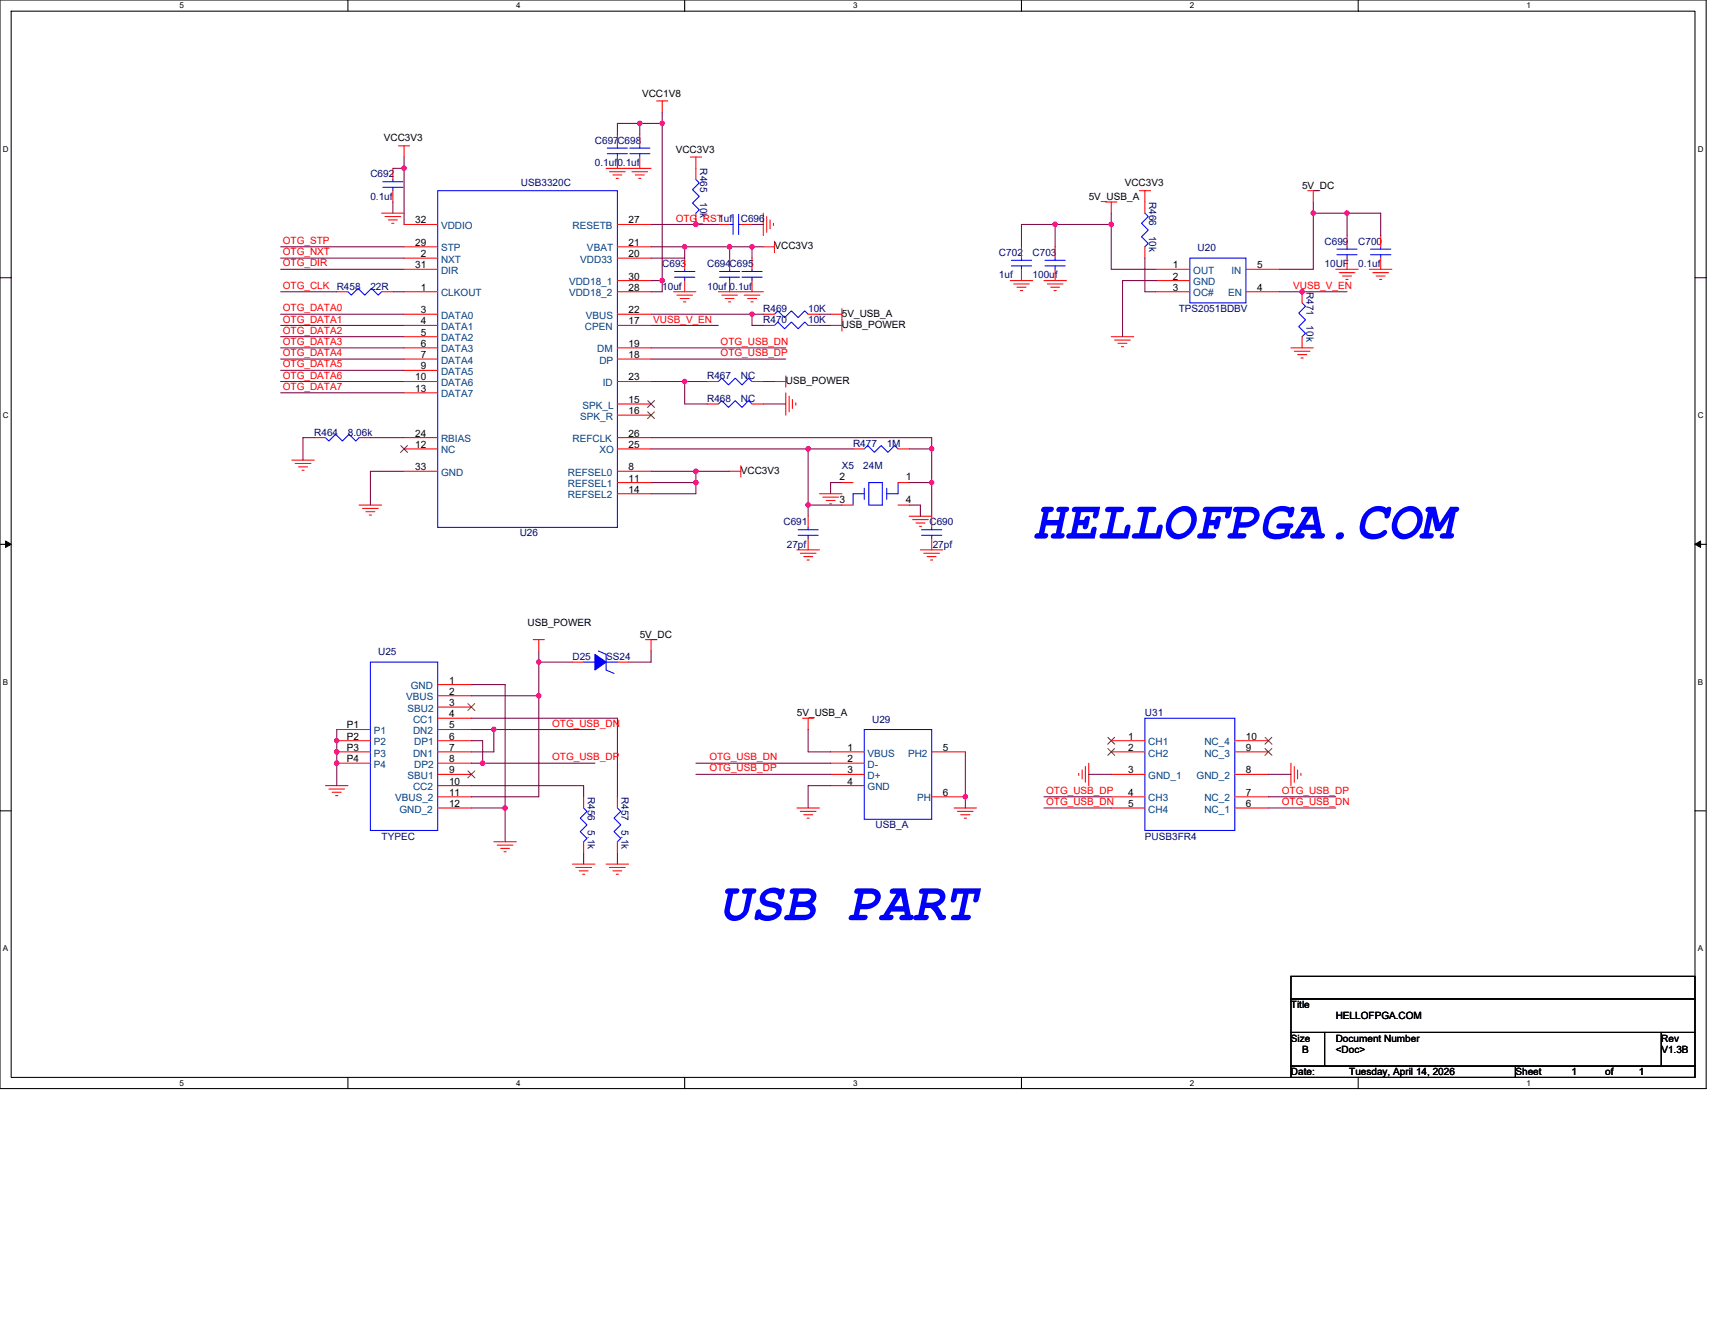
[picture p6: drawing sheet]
<svg xmlns="http://www.w3.org/2000/svg" width="279mm" height="216mm" viewBox="0 0 279 216" stroke-linecap="round" stroke-linejoin="round" font-family="sans-serif">
<path d="M0 0h278v177.4h-278zM1.8 1.8h274.3v173.8h-274.3z" fill="none" stroke="#000" stroke-width=".17"/>
<g fill="#fff">
<path d="M29.3 .2h.7v1.5h-.7z"/>
<path d="M29.3 175.7h.7v1.5h-.7z"/>
</g>
<path d="M56.7 0v1.8M56.7 175.6v1.8" fill="none" stroke="#000" stroke-width=".17"/>
<g fill="#fff">
<path d="M84.1 .2h.7v1.5h-.7z"/>
<path d="M84.1 175.7h.7v1.5h-.7z"/>
</g>
<path d="M111.5 0v1.8M111.5 175.6v1.8" fill="none" stroke="#000" stroke-width=".17"/>
<g fill="#fff">
<path d="M139 .2h.7v1.5h-.7z"/>
<path d="M139 175.7h.7v1.5h-.7z"/>
</g>
<path d="M166.4 0v1.8M166.4 175.6v1.8" fill="none" stroke="#000" stroke-width=".17"/>
<g fill="#fff">
<path d="M193.8 .2h.8v1.5h-.8z"/>
<path d="M193.8 175.7h.8v1.5h-.8z"/>
</g>
<path d="M221.3 0v1.8M221.3 175.6v1.8" fill="none" stroke="#000" stroke-width=".17"/>
<g fill="#fff">
<path d="M248.7 .2h.7v1.5h-.7z"/>
<path d="M248.7 175.7h.7v1.5h-.7z"/>
<path d="M.5 23.5h.9v1.5h-.9z"/>
<path d="M276.6 23.5h1v1.5h-1z"/>
<path d="M.5 67h.9v1.4h-.9z"/>
<path d="M276.6 67h1v1.4h-1z"/>
</g>
<path d="M0 45.3h1.8M276.1 45.3h1.9" fill="none" stroke="#000" stroke-width=".17"/>
<g fill="#fff">
<path d="M.5 110.4h.8v1.5h-.8z"/>
<path d="M276.6 110.4h.9v1.5h-.9z"/>
</g>
<path d="M0 88.7h1.8M276.1 88.7h1.9" fill="none" stroke="#000" stroke-width=".17"/>
<path d="M.9 88.2l.9 .5-.9 .5zM276.1 88.7l1-.5v1z" fill="#000" stroke="#000" stroke-width=".16"/>
<g fill="#fff">
<path d="M.5 153.8h.8v1.5h-.8z"/>
<path d="M276.6 153.8h.9v1.5h-.9z"/>
</g>
<path d="M0 132.1h1.8M276.1 132.1h1.9M210.3 159.1h65.8v3.7h-65.8zM210.3 162.8h65.8v5.4h-65.8zM210.3 168.2h5.5v5.5h-5.5zM210.3 173.7h36.6v1.9h-36.6zM215.8 168.2h54.9v5.5h-54.9zM246.9 173.7h29.2v1.9h-29.2zM270.7 168.2h5.4v5.5h-5.4z" fill="none" stroke="#000" stroke-width=".17"/>
<g fill="none" stroke="#f00" stroke-width=".17">
<path d="M107 16.4h1.8M107.9 16.4v1.9M62.2 34.7h3.6M62.7 35.3h2.6M63.3 35.8h1.4M63.8 36.4h.4M64 27.4v1.9M64 31.1v1.8M64.9 23.8h1.8M65.8 36.6h5.5M65.8 23.8v1.8M99.3 28h2.6"/>
<path d="M99.8 28.5h1.5M100.4 29.1h.4M100.6 36.6h5.5M100.6 21.9v1.9M100.6 25.6v1.8M103 28h2.5M103.5 28.5h1.5M104.1 29.1h.3M104.2 21.9v1.9M104.2 25.6v1.8M106.1 27.4h-7.4M112.5 25.6h1.8"/>
<path d="M113.4 25.6v3.7M113.4 34.7v1.9M117 36.6h1.9M120.7 36.6h1.8M124.4 34.7v3.7M124.9 35.3v2.5M125.5 35.8v1.5M126 36.4v.3M126.2 39.3v1.8M180.1 32.9h1.8M181 32.9v1.8M185.6 31.1h1.9"/>
<path d="M186.5 31.1v3.6M213 31.1h1.9M214 31.1v1.8M219.5 38.4v1.8M224.9 38.4v1.8M54.9 47.5h1.8M62.2 47.5h1.8M65.8 40.2h5.5M65.8 42.1h5.5M65.8 43.9h5.5M65.8 47.5h5.5M65.8 51.2h5.5"/>
<path d="M65.8 53h5.5M65.8 54.9h5.5M65.8 56.7h5.5M65.8 58.5h5.5M100.6 40.2h5.5M100.6 42.1h5.5M100.6 45.7h5.5M100.6 47.5h5.5M100.6 51.2h5.5M100.6 56.7h5.5M100.6 58.5h5.5M100.6 53h5.5"/>
<path d="M109.7 47.5h3.7M110.3 48.1h2.5M110.8 48.6h1.5M111.4 49.2h.3M111.5 42.1v1.8M111.5 45.7v1.8M117 47.5h7.4M117.6 48.1h2.5M118.1 48.6h1.5M118.7 49.2h.3M118.9 42.1v1.8M118.9 45.7v1.8"/>
<path d="M121.2 48.1h2.6M121.8 48.6h1.5M122.3 49.2h.4M122.5 42.1v1.8M122.5 45.7v1.8M124.4 40.2h1.8M124.4 51.2h1.8M124.4 53h1.8M131.7 51.2h1.8M131.7 53h1.8M135.3 53h1.9M135.3 51.2h1.9"/>
<path d="M137.2 50.3v3.6M164.6 45.7h3.6M165.1 46.3h2.6M165.7 46.8h1.5M166.2 47.3h.4M166.4 40.2v1.9M166.4 43.9v1.8M170.1 45.7h3.6M170.6 46.3h2.6M171.2 46.8h1.4M171.7 47.3h.4M171.9 40.2v1.9"/>
<path d="M171.9 43.9v1.8M181 54.9h3.7M181.6 55.4h2.5M182.1 55.9h1.5M182.7 56.5h.3M186.5 40.2v1.9M188.4 43.9h5.4M188.4 45.7h5.4M188.4 47.5h5.4M203 43.9h5.5M203 47.5h5.5M210.3 56.7h3.7"/>
<path d="M210.9 57.2h2.5M211.4 57.8h1.5M211.9 58.3h.4M212.1 47.5v1.9M212.1 54.9v1.8M217.6 43.9h3.7M218.2 44.4h2.5M218.7 45h1.5M219.3 45.5h.3M219.5 42.1v1.8M223.1 43.9h3.7M223.6 44.4h2.6"/>
<path d="M224.2 45h1.5M224.7 45.5h.4M224.9 42.1v1.8M47.5 75h3.7M48.1 75.5h2.6M48.6 76.1h1.5M49.2 76.6h.4M51.2 71.3h1.8M58.5 71.3h1.8M65.8 60.3h5.5M65.8 62.2h5.5M65.8 64h5.5"/>
<path d="M65.8 71.3h5.5M65.8 73.2h5.5M65.8 76.8h5.5M100.6 62.2h5.5M100.6 67.6h5.5M100.6 65.8h5.5M100.6 71.3h5.5M100.6 73.2h5.5M100.6 76.8h5.5M100.6 78.6h5.5M115.2 62.2h1.8M115.2 65.8h1.8"/>
<path d="M118.9 76.8h1.8M120.7 75.9v1.8M122.5 62.2h1.9M122.5 65.8h1.9M126.2 62.2h1.8M128 61.3v1.8M128 64v3.6M128.6 64.6v2.5M129.1 65.1v1.5M129.6 65.6v.4M137.2 78.6h1.8M139 73.2h1.8"/>
<path d="M146.3 73.2h1.8M146.3 78.6h1.8M58.5 82.3h3.7M59.1 82.8h2.5M59.6 83.4h1.5M60.2 83.9h.3M100.6 80.5h5.5M129.8 89.6h3.7M130.4 90.1h2.5M130.9 90.7h1.5M131.5 91.2h.3M131.7 84.1v1.8"/>
<path d="M131.7 87.8v1.8M133.5 80.5h3.7M134 81h2.6M134.6 81.6h1.5M135.1 82.1h.4M137.2 82.3h1.8M146.3 82.3h1.8M148.1 84.1h3.7v1.8M148.7 84.7h2.5M149.2 85.2h1.5M149.8 85.8h.3M149.9 89.6h3.7"/>
<path d="M150.5 90.1h2.6M151 90.7h1.5M151.6 91.2h.4M151.8 87.8v1.8M54.9 118.9h5.4M71.3 111.5h5.5M71.3 113.4h5.5M71.3 115.2h5.5M71.3 117h5.5M71.3 118.9h5.5M86.9 104.2h1.8M87.8 104.2v1.9"/>
<path d="M93.3 107.9h1.8M100.6 107.9h1.8M105.2 104.2h1.8M106.1 104.2v1.9M130.7 117h1.9M131.7 117v1.9M53 128h3.7M53.6 128.6h2.5M54.1 129.1h1.5M54.7 129.6h.3M54.9 120.7h5.4M54.9 122.5h5.4"/>
<path d="M54.9 124.4h5.4M71.3 120.7h5.5M71.3 122.5h5.5M71.3 124.4h5.5M71.3 126.2h5.5M71.3 128h5.5M71.3 129.8h5.5M71.3 131.7h5.5M80.5 137.2h3.6M81 137.7h2.6M81.6 138.2h1.4M82.1 138.8h.4"/>
<path d="M95.1 129.8v1.9M95.1 137.2v1.8M100.6 129.8v1.9M100.6 137.2v1.8M129.8 131.7h3.7M130.4 132.2h2.5M130.9 132.8h1.5M131.5 133.3h.3M135.3 122.5h5.5M135.3 124.4h5.5M135.3 126.2h5.5M135.3 128h5.5"/>
<path d="M151.8 122.5h5.5M151.8 129.8h5.5M155.4 131.7h3.7M156 132.2h2.5M156.5 132.8h1.5M157.1 133.3h.4M175.7 126v.4M176.3 125.5v1.4M176.8 124.9v2.6M177.4 124.4v3.6M181 120.7h5.5M181 122.5h5.5"/>
<path d="M181 126.2h5.5M181 129.8h5.5M181 131.7h5.5M201.2 131.7h5.5M201.2 129.8h5.5M201.2 126.2h5.5M201.2 122.5h5.5M201.2 120.7h5.5M210.3 124.4v3.6M210.9 124.9v2.6M211.4 125.5v1.4M211.9 126v.4"/>
<path d="M93.3 140.8h3.6M93.8 141.4h2.6M94.4 141.9h1.4M94.9 142.5h.4M98.7 140.8h3.7M99.3 141.4h2.6M99.8 141.9h1.5M100.4 142.5h.4"/>
</g>
<g fill="none" stroke="#00f" stroke-width=".17">
<path d="M62.4 30.5h3.2M62.4 29.6h3.2M64 29.3v.3M64 30.5v.6M71.3 31.1h29.3v54.8h-29.3zM98.9 25h3.3M98.9 24.1h3.3M100.6 23.8v.3M100.6 25v.6M102.6 25h3.3M102.6 24.1h3.3M104.2 23.8v.3"/>
<path d="M104.2 25v.6M113.4 29.3l.5 .5-1.1 1.1 1.1 1.1-1.1 1.1 1.1 1.1-.5 .5M118.9 36.6h.5M119.4 34.9v3.3M120.3 34.9v3.3M120.3 36.6h.4M186.5 34.7l.6 .6-1.1 1.1 1.1 1.1-1.1 1.1 1.1 1.1-.6 .5M56.7 47.5l.5 .6 1.1-1.1 1.1 1.1 1.1-1.1 1.1 1.1 .6-.6M109.9 45.2h3.3M109.9 44.2h3.3M111.5 43.9v.3M111.5 45.2v.5"/>
<path d="M117.2 45.2h3.3M117.2 44.2h3.3M118.9 43.9v.3M118.9 45.2v.5M120.9 45.2h3.3M120.9 44.2h3.3M122.5 43.9v.3M122.5 45.2v.5M126.2 51.2l.5-.5 1.1 1.1 1.1-1.1 1.1 1.1 1.1-1.1 .6 .5M126.2 53l.5-.5 1.1 1.1 1.1-1.1 1.1 1.1 1.1-1.1 .6 .5M164.8 43.3h3.3M164.8 42.4h3.3"/>
<path d="M166.4 42.1v.3M166.4 43.3v.6M170.2 43.3h3.3M170.2 42.4h3.3M171.9 42.1v.3M171.9 43.3v.6M193.8 42.1h9.2v7.3h-9.2zM212.1 49.4l.6 .5-1.1 1.1 1.1 1.1-1.1 1.1 1.1 1.1-.6 .6M217.8 41.5h3.3M217.8 40.6h3.3M219.5 40.2v.4M219.5 41.5v.6"/>
<path d="M223.3 41.5h3.3M223.3 40.6h3.3M224.9 40.2v.4M224.9 41.5v.6M53 71.3l.6 .6 1.1-1.1 1.1 1.1 1.1-1.1 1.1 1.1 .5-.6M117 62.2l.6-.6 1.1 1.1 1.1-1.1 1.1 1.1 1.1-1.1 .5 .6M117 65.8l.6-.5 1.1 1.1 1.1-1.1 1.1 1.1 1.1-1.1 .5 .5M140.8 73.2l.6-.6 1.1 1.1 1.1-1.1 1.1 1.1 1.1-1.1 .5 .6M140.8 79.5v1.9M141.5 78.6h2.2v3.7h-2.2zM144.5 79.5v1.9M146.3 78.6v1.9h-1.8"/>
<path d="M130 87.2h3.3M130 86.3h3.3M131.7 85.9v.4M131.7 87.2v.6M140.8 80.5h-1.8v1.8M150.1 87.2h3.3M150.1 86.3h3.3M151.8 85.9v.4M151.8 87.2v.6M60.3 107.9h11v27.4h-11zM95.1 107.9h1.8M97.5 106.1l1.2 .5v2.6l1.3 .5"/>
<path d="M98.7 107.9h1.9M140.8 118.9h11v14.6h-11zM186.5 117h14.7v18.3h-14.7zM95.1 131.7l.5 .5-1.1 1.1 1.1 1.1-1.1 1.1 1.1 1.1-.5 .6M100.6 131.7l.5 .5-1.1 1.1 1.1 1.1-1.1 1.1 1.1 1.1-.5 .6"/>
</g>
<g fill="none" stroke="#804000" stroke-width=".16">
<path d="M65.3 72.6l1.1 1.1M66.4 72.6l-1.1 1.1M105.5 67.1l1.1 1.1M105.5 65.3l1.1 1.1M106.6 67.1l-1.1 1.1M106.6 65.3l-1.1 1.1M76.2 114.7l1.2 1.1M77.3 114.7l-1.1 1.1M76.2 125.6l1.2 1.1M77.3 125.6l-1.1 1.1M180.5 120.1l1.1 1.2M180.5 122l1.1 1.1"/>
<path d="M181.6 120.1l-1.1 1.2M181.6 122l-1.1 1.1M206.1 122l1.1 1.1M206.1 120.1l1.1 1.2M207.2 122l-1.1 1.1M207.2 120.1l-1.1 1.2"/>
</g>
<path d="M96.9 106.6l1.8 1.3-1.8 1.3z" fill-rule="evenodd" fill="#00f" stroke="#00f" stroke-width=".17"/>
<g fill="none" stroke="#800040" stroke-width=".17">
<path d="M107.9 18.3v1.8M64 32.9v1.8M64 27.4h1.8M65.8 25.6v1.8M65.8 27.4v9.2M104.2 20.1h-3.6v1.8M104.2 20.1v1.8M104.2 20.1h3.7M106.1 36.6h10.9M107.9 20.1v25.6M122.5 36.6h1.9M171.9 36.6h9.1"/>
<path d="M171.9 36.6h-5.5v3.6M171.9 36.6v3.6M181 34.7v1.9M181 36.6v7.3h7.4M214 34.7v9.2h-5.5M214 32.9v1.8M214 34.7h5.5M219.5 34.7h5.4v3.7M219.5 34.7v3.7M45.7 42.1h20.1M45.7 43.9h20.1M45.7 53h20.1"/>
<path d="M45.7 54.9h20.1M45.7 40.2h20.1M45.7 51.2h20.1M45.7 56.7h20.1M45.7 58.5h20.1M45.7 47.5h9.2M64 47.5h1.8M106.1 53h10.9M106.1 51.2h16.4M106.1 56.7h21.9M106.1 58.5h21.9M106.1 45.7h1.8"/>
<path d="M106.1 40.2h5.4M107.9 45.7v1.8h-1.8M111.5 40.2v1.9h-5.4M111.5 40.2h7.4M118.9 40.2v1.9M118.9 40.2h3.6M122.5 40.2v1.9M122.5 51.2v1.8h1.9M122.5 40.2h1.9M122.5 51.2h1.9M133.5 51.2h1.8M133.5 53h1.8"/>
<path d="M186.5 42.1v5.4h1.9M188.4 45.7h-5.5v9.2M208.5 47.5h11M45.7 60.3h20.1M45.7 62.2h20.1M45.7 64h20.1M51.2 71.3h-1.8v3.7M60.3 71.3h5.5M65.8 76.8h-5.5v5.5M106.1 71.3h45.7v1.9M106.1 73.2h25.6M106.1 78.6h7.3"/>
<path d="M106.1 62.2h5.4M106.1 76.8h7.3M111.5 62.2v3.6h3.7M111.5 62.2h3.7M113.4 78.6v1.9h-7.3M113.4 76.8v1.8M113.4 76.8h5.5M124.4 65.8h3.6M124.4 62.2h1.8M131.7 73.2h7.3M131.7 73.2v9.1M137.2 78.6h-1.9v1.9"/>
<path d="M148.1 78.6h3.7M148.1 73.2h3.7M151.8 78.6v5.5M151.8 73.2v5.4M131.7 82.3v1.8M131.7 82.3h5.5M148.1 82.3h1.8v1.8M54.9 118.9v9.1M76.8 113.4h11M76.8 117h23.8v12.8M76.8 118.9h3.7M76.8 111.5h5.5v20.2"/>
<path d="M80.5 118.9h16.4M80.5 118.9v3.6h-3.7M87.8 113.4v16.4h-11M87.8 107.9h5.5M87.8 106.1v1.8M87.8 107.9v5.5M106.1 106.1v1.8h-3.7M131.7 118.9v3.6h3.6M76.8 128h18.3v1.8M76.8 120.7h1.8v3.7M76.8 124.4h1.8M76.8 131.7h5.5"/>
<path d="M78.6 124.4h18.3M82.3 131.7v5.5M95.1 139v1.8M100.6 139v1.8M113.4 124.4h21.9M113.4 126.2h21.9M135.3 128h-3.6v3.7M157.3 122.5v9.2M170.1 129.8h10.9M170.1 131.7h10.9M177.4 126.2h3.6M206.7 126.2h3.6"/>
<path d="M206.7 129.8h10.9M206.7 131.7h10.9"/>
</g>
<g fill="#f0f" stroke="#f0f" stroke-width=".17">
<circle cx="107.9" cy="20.1" r=".35"/>
<circle cx="104.2" cy="20.1" r=".36"/>
<circle cx="65.8" cy="27.4" r=".36"/>
<circle cx="214" cy="34.7" r=".36"/>
<circle cx="219.4" cy="34.7" r=".36"/>
<circle cx="181" cy="36.6" r=".36"/>
<circle cx="171.9" cy="36.6" r=".36"/>
<circle cx="113.4" cy="36.6" r=".36"/>
<circle cx="118.8" cy="40.2" r=".36"/>
<circle cx="111.5" cy="40.2" r=".36"/>
<circle cx="122.5" cy="40.2" r=".36"/>
<circle cx="107.9" cy="45.7" r=".36"/>
<circle cx="212.1" cy="47.5" r=".35"/>
<circle cx="122.5" cy="51.2" r=".36"/>
<circle cx="111.5" cy="62.2" r=".35"/>
<circle cx="131.7" cy="73.1" r=".36"/>
<circle cx="131.7" cy="82.3" r=".36"/>
<circle cx="151.8" cy="73.1" r=".36"/>
<circle cx="113.4" cy="76.8" r=".36"/>
<circle cx="113.4" cy="78.6" r=".36"/>
<circle cx="151.8" cy="78.6" r=".35"/>
<circle cx="157.3" cy="129.8" r=".35"/>
<circle cx="87.8" cy="113.4" r=".36"/>
<circle cx="87.8" cy="107.9" r=".35"/>
<circle cx="80.4" cy="118.8" r=".36"/>
<circle cx="54.8" cy="122.5" r=".36"/>
<circle cx="54.8" cy="120.7" r=".36"/>
<circle cx="54.8" cy="124.3" r=".36"/>
<circle cx="78.6" cy="124.3" r=".35"/>
<circle cx="82.3" cy="131.7" r=".36"/>
</g>
<g font-size="8.8" fill="#00f">
<text x="168.2" y="87.8">HELLOFPGA.COM</text>
<text x="117" y="149.9">USB PART</text>
</g>
<g font-size="1.7">
<text x="136.8" y="78.3">2</text>
<text x="136.8" y="81.9">3</text>
<text x="147.6" y="78.3">1</text>
<text x="147.6" y="81.9">4</text>
</g>
<g font-size="1.6">
<text x="104.6" y="15.7">VCC1V8</text>
<text x="62.5" y="23.1">VCC3V3</text>
<text x="110.1" y="24.9">VCC3V3</text>
<text x="177.4" y="32.6">5V_USB_A</text>
<text x="183.2" y="30.4">VCC3V3</text>
<text x="212.1" y="30.7">5V_DC</text>
<text x="67.6" y="36.4">32</text>
<text x="67.6" y="40.1">29</text>
<text x="68.6" y="41.9">2</text>
<text x="102.4" y="40.1">21</text>
<text x="102.4" y="36.4">27</text>
<text x="102.4" y="41.9">20</text>
<text x="126.2" y="40.6">VCC3V3</text>
<text x="67.6" y="43.7">31</text>
<text x="68.6" y="47.4">1</text>
<text x="102.4" y="45.6">30</text>
<text x="102.4" y="47.4">28</text>
<text x="191.1" y="43.7">1</text>
<text x="191.1" y="45.6">2</text>
<text x="191.1" y="47.4">3</text>
<text x="204.8" y="43.7">5</text>
<text x="204.8" y="47.4">4</text>
<text x="68.6" y="51">3</text>
<text x="68.6" y="52.9">4</text>
<text x="102.4" y="51">22</text>
<text x="102.4" y="52.9">17</text>
<text x="137.2" y="51.6">5V_USB_A</text>
<text x="137.2" y="53.4">USB_POWER</text>
<text x="68.6" y="54.7">5</text>
<text x="68.6" y="56.5">6</text>
<text x="68.6" y="58.4">7</text>
<text x="102.4" y="58.4">18</text>
<text x="102.4" y="56.5">19</text>
<text x="67.6" y="62">10</text>
<text x="67.6" y="63.8">13</text>
<text x="68.6" y="60.2">9</text>
<text x="102.4" y="62">23</text>
<text x="102.4" y="65.7">15</text>
<text x="128" y="62.5">USB_POWER</text>
<text x="67.6" y="71.1">24</text>
<text x="102.4" y="71.1">26</text>
<text x="102.4" y="67.5">16</text>
<text x="67.6" y="73">12</text>
<text x="67.6" y="76.6">33</text>
<text x="102.4" y="76.6">8</text>
<text x="102.4" y="73">25</text>
<text x="120.7" y="77.2">VCC3V3</text>
<text x="102.4" y="78.5">11</text>
<text x="102.4" y="80.3">14</text>
<text x="85.9" y="102.1">USB_POWER</text>
<text x="104.2" y="103.9">5V_DC</text>
<text x="73.2" y="113.2">2</text>
<text x="73.2" y="111.4">1</text>
<text x="56.5" y="118.7">P1</text>
<text x="73.2" y="115">3</text>
<text x="73.2" y="116.9">4</text>
<text x="73.2" y="118.7">5</text>
<text x="129.8" y="116.7">5V_USB_A</text>
<text x="56.5" y="120.5">P2</text>
<text x="56.5" y="122.4">P3</text>
<text x="56.5" y="124.2">P4</text>
<text x="73.2" y="120.5">6</text>
<text x="73.2" y="124.2">8</text>
<text x="73.2" y="122.4">7</text>
<text x="138.1" y="122.4">1</text>
<text x="138.1" y="124.2">2</text>
<text x="153.6" y="122.4">5</text>
<text x="183.8" y="120.5">1</text>
<text x="183.8" y="122.4">2</text>
<text x="203" y="122.4">9</text>
<text x="203" y="120.5">10</text>
<text x="73.2" y="126">9</text>
<text x="73.2" y="129.7">11</text>
<text x="73.2" y="127.8">10</text>
<text x="73.2" y="131.5">12</text>
<text x="138.1" y="126">3</text>
<text x="138.1" y="127.8">4</text>
<text x="153.6" y="129.7">6</text>
<text x="183.8" y="126">3</text>
<text x="183.8" y="129.7">4</text>
<text x="183.8" y="131.5">5</text>
<text x="203" y="131.5">6</text>
<text x="203" y="129.7">7</text>
<text x="203" y="126">8</text>
<text x="210.3" y="164.2">Title</text>
<text x="217.6" y="166.1">HELLOFPGA.COM</text>
<text x="210.3" y="169.7">Size</text>
<text x="212.1" y="171.6">B</text>
<text x="217.6" y="169.7">Document Number</text>
<text x="217.6" y="171.6">&lt;Doc&gt;</text>
<text x="270.7" y="169.7">Rev</text>
<text x="270.7" y="171.6">V1.3B</text>
<text x="210.3" y="175.2">Date:</text>
<text x="219.8" y="175.2">Tuesday, April 14, 2026</text>
<text x="246.9" y="175.2">Sheet</text>
<text x="256" y="175.2">1</text>
<text x="261.5" y="175.2">of</text>
<text x="267" y="175.2">1</text>
</g>
<g font-size="1.6" fill="#000080">
<text x="96.9" y="23.4">C697C698</text>
<text x="60.3" y="28.9">C692</text>
<text x="96.9" y="27.1">0.1uf0.1uf</text>
<text x="114.1" y="27.4" transform="rotate(90 114.1 27.4)">R465</text>
<text x="60.3" y="32.6">0.1uf</text>
<text x="84.9" y="30.4">USB3320C</text>
<text x="114.1" y="32.9" transform="rotate(90 114.1 32.9)">10k</text>
<text x="187.2" y="32.9" transform="rotate(90 187.2 32.9)">R466</text>
<text x="117" y="36.2">1uf</text>
<text x="120.7" y="36.2">C696</text>
<text x="162.8" y="41.7">C702</text>
<text x="168.2" y="41.7">C703</text>
<text x="187.2" y="38.4" transform="rotate(90 187.2 38.4)">10k</text>
<text x="195.1" y="41">U20</text>
<text x="215.8" y="39.9">C699</text>
<text x="221.3" y="39.9">C700</text>
<text x="54.9" y="47.2">R458</text>
<text x="60.3" y="47.2">22R</text>
<text x="107.9" y="43.5">C693</text>
<text x="107.9" y="47.2">10uf</text>
<text x="115.2" y="43.5">C694C695</text>
<text x="115.2" y="47.2">10uf 0.1uf</text>
<text x="162.8" y="45.4">1uf</text>
<text x="168.2" y="45.4">100uf</text>
<text x="212.8" y="47.5" transform="rotate(90 212.8 47.5)">R471</text>
<text x="215.8" y="43.5">10UF</text>
<text x="221.3" y="43.5">0.1uf</text>
<text x="124.4" y="50.8">R469</text>
<text x="124.4" y="52.7">R470</text>
<text x="131.7" y="50.8">10K</text>
<text x="131.7" y="52.7">10K</text>
<text x="192" y="50.8">TPS2051BDBV</text>
<text x="212.8" y="53" transform="rotate(90 212.8 53)">10k</text>
<text x="115.2" y="61.8">R467</text>
<text x="115.2" y="65.5">R468</text>
<text x="120.7" y="61.8">NC</text>
<text x="120.7" y="65.5">NC</text>
<text x="51.2" y="71">R464</text>
<text x="56.7" y="71">8.06k</text>
<text x="137.2" y="76.5">X5</text>
<text x="139" y="72.8">R477</text>
<text x="140.6" y="76.5">24M</text>
<text x="144.5" y="72.8">1M</text>
<text x="84.7" y="87.4">U26</text>
<text x="127.6" y="85.6">C691</text>
<text x="128.2" y="89.3">27pf</text>
<text x="151.4" y="85.6">C690</text>
<text x="152" y="89.3">27pf</text>
<text x="61.6" y="106.8">U25</text>
<text x="93.3" y="107.5">D25</text>
<text x="98.7" y="107.5">SS24</text>
<text x="142.1" y="117.8">U29</text>
<text x="186.5" y="116.7">U31</text>
<text x="95.8" y="129.8" transform="rotate(90 95.8 129.8)">R456</text>
<text x="101.3" y="129.8" transform="rotate(90 101.3 129.8)">R457</text>
<text x="62.2" y="136.8">TYPEC</text>
<text x="95.8" y="135.3" transform="rotate(90 95.8 135.3)">5.1k</text>
<text x="101.3" y="135.3" transform="rotate(90 101.3 135.3)">5.1k</text>
<text x="142.6" y="135">USB_A</text>
<text x="186.5" y="136.8">PUSB3FR4</text>
</g>
<g font-size="1.6" fill="#f00">
<text x="46.1" y="39.8">OTG_STP</text>
<text x="46.1" y="41.6">OTG_NXT</text>
<text x="110.1" y="36.1">OTG_RST</text>
<text x="46.1" y="43.4">OTG_DIR</text>
<text x="46.1" y="47.1">OTG_CLK</text>
<text x="210.7" y="47.1">VUSB_V_EN</text>
<text x="46.1" y="50.7">OTG_DATA0</text>
<text x="46.1" y="52.6">OTG_DATA1</text>
<text x="106.4" y="52.6">VUSB_V_EN</text>
<text x="46.1" y="54.4">OTG_DATA2</text>
<text x="46.1" y="56.2">OTG_DATA3</text>
<text x="46.1" y="58">OTG_DATA4</text>
<text x="46.1" y="59.9">OTG_DATA5</text>
<text x="117.4" y="56.2">OTG_USB_DN</text>
<text x="117.4" y="58">OTG_USB_DP</text>
<text x="46.1" y="61.7">OTG_DATA6</text>
<text x="46.1" y="63.5">OTG_DATA7</text>
<text x="90" y="118.4">OTG_USB_DN</text>
<text x="90" y="123.9">OTG_USB_DP</text>
<text x="115.6" y="123.9">OTG_USB_DN</text>
<text x="115.6" y="125.7">OTG_USB_DP</text>
<text x="170.4" y="129.4">OTG_USB_DP</text>
<text x="170.4" y="131.2">OTG_USB_DN</text>
<text x="208.8" y="129.4">OTG_USB_DP</text>
<text x="208.8" y="131.2">OTG_USB_DN</text>
</g>
<g font-size="1.6" fill="#004080">
<text x="71.9" y="37.3">VDDIO</text>
<text x="71.9" y="41">STP</text>
<text x="93.3" y="37.3">RESETB</text>
<text x="95.6" y="41">VBAT</text>
<text x="71.9" y="42.8">NXT</text>
<text x="71.9" y="44.6">DIR</text>
<text x="92.7" y="46.5">VDD18_1</text>
<text x="94.5" y="42.8">VDD33</text>
<text x="194.4" y="44.6">OUT</text>
<text x="194.4" y="46.5">GND</text>
<text x="200.6" y="44.6">IN</text>
<text x="71.9" y="48.3">CLKOUT</text>
<text x="71.9" y="51.9">DATA0</text>
<text x="71.9" y="53.8">DATA1</text>
<text x="92.7" y="48.3">VDD18_2</text>
<text x="95.3" y="53.8">CPEN</text>
<text x="95.5" y="51.9">VBUS</text>
<text x="194.4" y="48.3">OC#</text>
<text x="200.1" y="48.3">EN</text>
<text x="71.9" y="55.6">DATA2</text>
<text x="71.9" y="57.4">DATA3</text>
<text x="71.9" y="59.3">DATA4</text>
<text x="97.3" y="57.4">DM</text>
<text x="97.6" y="59.3">DP</text>
<text x="71.9" y="61.1">DATA5</text>
<text x="71.9" y="62.9">DATA6</text>
<text x="71.9" y="64.7">DATA7</text>
<text x="98.2" y="62.9">ID</text>
<text x="94.5" y="68.4">SPK_R</text>
<text x="94.9" y="66.6">SPK_L</text>
<text x="71.9" y="72.1">RBIAS</text>
<text x="71.9" y="73.9">NC</text>
<text x="71.9" y="77.6">GND</text>
<text x="92.5" y="77.6">REFSEL0</text>
<text x="93.3" y="72.1">REFCLK</text>
<text x="97.6" y="73.9">XO</text>
<text x="92.5" y="79.4">REFSEL1</text>
<text x="92.5" y="81.2">REFSEL2</text>
<text x="66.9" y="112.3">GND</text>
<text x="60.9" y="119.6">P1</text>
<text x="66.2" y="114.1">VBUS</text>
<text x="66.4" y="116">SBU2</text>
<text x="67.3" y="117.8">CC1</text>
<text x="67.3" y="119.6">DN2</text>
<text x="60.9" y="121.4">P2</text>
<text x="60.9" y="123.3">P3</text>
<text x="60.9" y="125.1">P4</text>
<text x="67.3" y="123.3">DN1</text>
<text x="67.5" y="121.4">DP1</text>
<text x="67.5" y="125.1">DP2</text>
<text x="141.4" y="123.3">VBUS</text>
<text x="141.4" y="125.1">D-</text>
<text x="147.9" y="123.3">PH2</text>
<text x="187.1" y="121.4">CH1</text>
<text x="187.1" y="123.3">CH2</text>
<text x="196.2" y="123.3">NC_3</text>
<text x="196.2" y="121.4">NC_4</text>
<text x="64.4" y="130.6">VBUS_2</text>
<text x="66.4" y="126.9">SBU1</text>
<text x="67.3" y="128.8">CC2</text>
<text x="141.4" y="126.9">D+</text>
<text x="141.4" y="128.8">GND</text>
<text x="149.4" y="130.6">PH</text>
<text x="187.1" y="126.9">GND_1</text>
<text x="187.1" y="130.6">CH3</text>
<text x="194.9" y="126.9">GND_2</text>
<text x="196.2" y="130.6">NC_2</text>
<text x="65.1" y="132.4">GND_2</text>
<text x="187.1" y="132.4">CH4</text>
<text x="196.2" y="132.4">NC_1</text>
</g>
<g font-size="1.3">
<text x="29.3" y="1.4">5</text>
<text x="84.1" y="1.4">4</text>
<text x="139" y="1.4">3</text>
<text x="193.8" y="1.4">2</text>
<text x="248.7" y="1.4">1</text>
<text x=".5" y="24.7">D</text>
<text x="276.6" y="24.7">D</text>
<text x=".5" y="68.2">C</text>
<text x="276.6" y="68.2">C</text>
<text x=".5" y="111.6">B</text>
<text x="276.6" y="111.6">B</text>
<text x=".5" y="155">A</text>
<text x="276.6" y="155">A</text>
<text x="29.3" y="176.9">5</text>
<text x="84.1" y="176.9">4</text>
<text x="139" y="176.9">3</text>
<text x="193.8" y="176.9">2</text>
<text x="248.7" y="176.9">1</text>
</g>
</svg>
